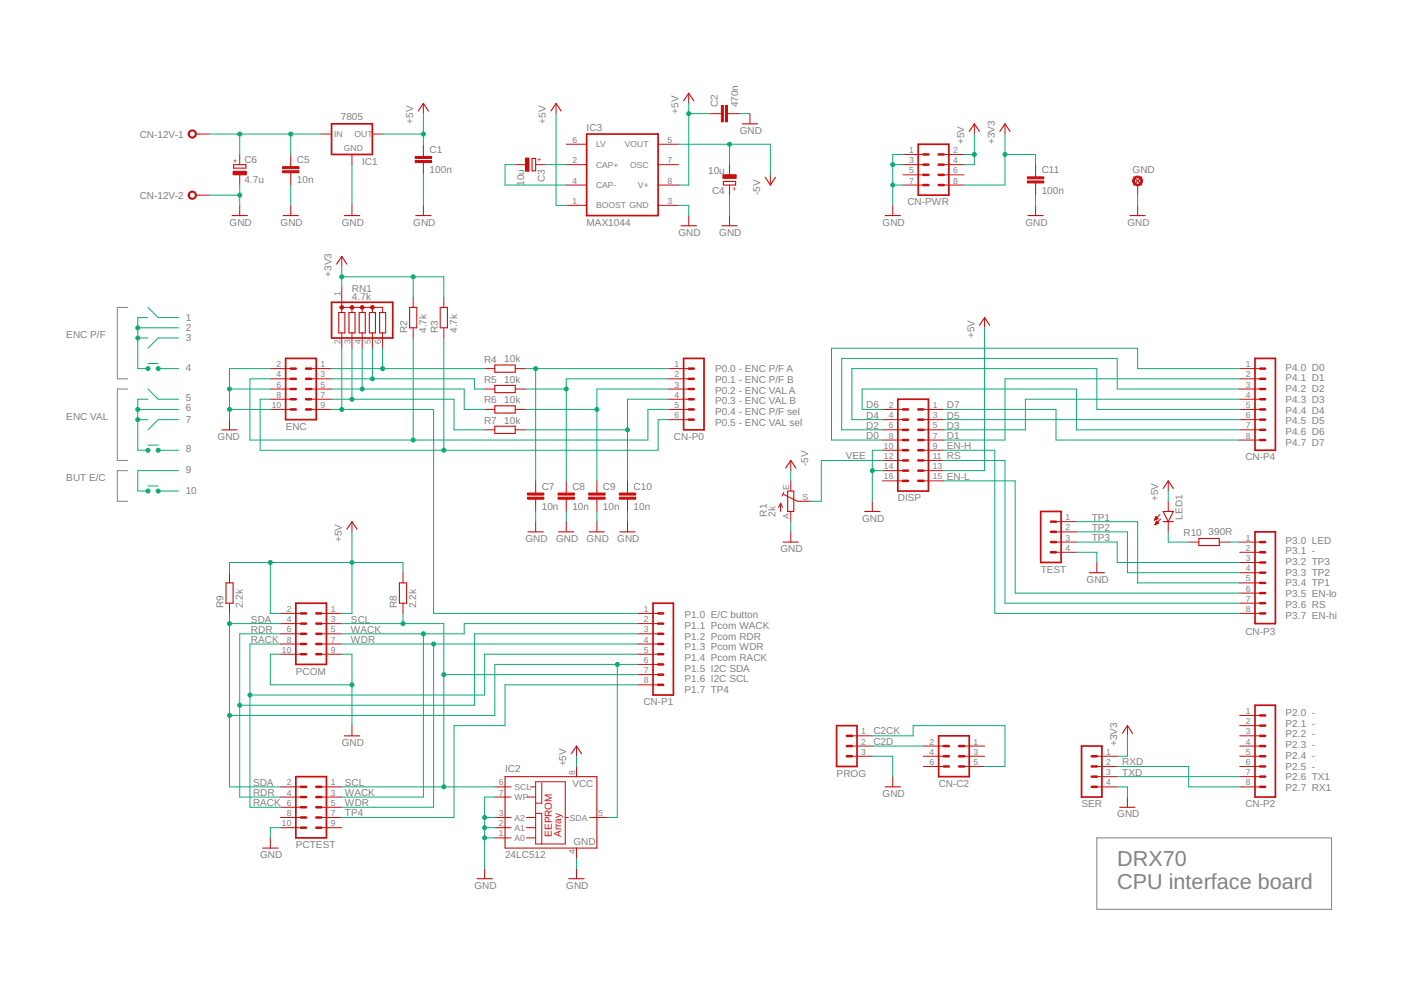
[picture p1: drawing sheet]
<svg xmlns="http://www.w3.org/2000/svg" width="297mm" height="210mm" viewBox="0 0 297 210" stroke-linecap="round" stroke-linejoin="round" font-family="sans-serif">
<path d="M27 65h-2.2v15.2h2.2M27 82.3h-2.2v15.1h2.2M27 99.6h-2.2v6.5h2.2M232.1 177.3h49.6v15.1h-49.6z" fill="none" stroke="#808080" stroke-width=".21"/>
<g fill="none" stroke="#c90d0c" stroke-width=".36">
<path d="M70.1 26.2h8.7v6.5h-8.7zM124.1 28.4h15.1v17.2h-15.1zM194.3 30.5h6.4v10.8h-6.4zM60.4 75.8h6.5v13h-6.5zM70.1 64h13v7.5h-13zM144.6 75.8h4.3v15.2h-4.3zM265.5 75.8h4.3v19.5h-4.3zM189.9 84.5h6.5v19.4h-6.5zM220.2 108.2h4.3v10.8h-4.3zM265.5 112.5h4.3v19.5h-4.3zM62.6 127.6h6.5v13h-6.5zM138.2 127.6h4.3v19.5h-4.3z"/>
<path d="M177 153.5h4.3v8.7h-4.3zM198.6 155.7h6.5v8.6h-6.5zM228.8 157.9h4.3v10.8h-4.3zM265.5 149.2h4.3v19.5h-4.3zM62.6 164.3h6.5v13h-6.5z"/>
</g>
<g fill="none" stroke="#c90d0c" stroke-width=".53">
<path d="M195.3 37h1.1M195.3 34.8h1.1M195.3 32.7h1.1M195.3 39.2h1.1M198.6 37h1.1M198.6 34.8h1.1M198.6 32.7h1.1M198.6 39.2h1.1M61.5 78h1.1M64.7 78h1.1M145.7 78h1.1M266.6 78h1.1"/>
<path d="M61.5 82.3h1.1M61.5 80.2h1.1M61.5 86.6h1.1M61.5 84.5h1.1M64.7 82.3h1.1M64.7 80.2h1.1M64.7 86.6h1.1M64.7 84.5h1.1M145.7 82.3h1.1M145.7 80.2h1.1M145.7 86.6h1.1M145.7 84.5h1.1"/>
<path d="M145.7 88.8h1.1M191 86.6h1.1M191 88.8h1.1M191 91h1.1M191 95.3h1.1M191 93.1h1.1M191 99.6h1.1M191 97.4h1.1M194.3 86.6h1M194.3 88.8h1M194.3 91h1M194.3 95.3h1"/>
<path d="M194.3 93.1h1M194.3 99.6h1M194.3 97.4h1M266.6 82.3h1.1M266.6 80.2h1.1M266.6 86.6h1.1M266.6 84.5h1.1M266.6 88.8h1.1M266.6 91h1.1M266.6 93.1h1.1M191 101.7h1.1M194.3 101.7h1"/>
<path d="M222.3 116.9h1.1M222.3 114.7h1.1M222.3 112.5h1.1M222.3 110.4h1.1M266.6 119h1.1M266.6 116.9h1.1M266.6 114.7h1.1M63.7 134.1h1M63.7 132h1M63.7 129.8h1M63.7 138.4h1M63.7 136.3h1"/>
<path d="M66.9 134.1h1.1M66.9 132h1.1M66.9 129.8h1.1M66.9 138.4h1.1M66.9 136.3h1.1M139.2 134.1h1.1M139.2 132h1.1M139.2 129.8h1.1M139.2 138.4h1.1M139.2 136.3h1.1M266.6 129.8h1.1M266.6 123.3h1.1"/>
<path d="M266.6 121.2h1.1M266.6 127.6h1.1M266.6 125.5h1.1M139.2 144.9h1.1M139.2 142.7h1.1M139.2 140.6h1.1M179.2 155.7h1M179.2 157.9h1M199.7 157.9h1M202.9 157.9h1.1M266.6 155.7h1.1M266.6 153.5h1.1"/>
<path d="M266.6 151.4h1.1M266.6 157.9h1.1M63.7 166.5h1M63.7 170.8h1M63.7 168.7h1M63.7 175.1h1M63.7 173h1M66.9 166.5h1.1M66.9 170.8h1.1M66.9 168.7h1.1M66.9 175.1h1.1M66.9 173h1.1"/>
<path d="M179.2 160h1M199.7 160h1M199.7 162.2h1M202.9 160h1.1M202.9 162.2h1.1M231 160h1.1M231 166.5h1.1M231 164.3h1.1M231 162.2h1.1M266.6 160h1.1M266.6 166.5h1.1M266.6 164.3h1.1"/>
<path d="M266.6 162.2h1.1"/>
</g>
<g fill="none" stroke="#c90d0c" stroke-width=".21">
<path d="M145.7 19.7v2.2M41.4 28.4h2.9M50.7 32.7v2.1M50.7 37v2.2M61.5 32.7v2.6M61.5 36.6v2.6M68 28.4h2.1M74.5 32.7v2.1M78.8 28.4h2.1M89.6 21.9v2.1M89.6 30.5v2.6M89.6 34.4v2.6"/>
<path d="M109 34.8h2.2M113.3 34.8h2.2M117.6 21.9v2.1M119.8 34.8h4.3M119.8 39.2h4.3M119.8 30.5h4.3M139.2 34.8h4.4M139.2 39.2h4.4M139.2 30.5h4.4M150 24h2.6M153.9 24h2.6M154.3 34.8v2.2"/>
<path d="M154.3 39.2v2.1M158.7 24v2.2M163 37v2.2M191 32.7h4.3M191 34.8h4.3M191 37h4.3M191 39.2h4.3M199.7 32.7h4.3M199.7 34.8h4.3M199.7 37h4.3M199.7 39.2h4.3M206.1 26.2v2.2"/>
<path d="M212.6 26.2v2.2M219.1 34.8v2.6M219.1 38.7v2.6M240.7 39.2v2.1M41.4 41.3h2.9M50.7 43.5v2.1M61.5 43.5v2.1M72.3 54.3v2.1M74.5 43.5v2.1M89.6 43.5v2.1M119.8 43.5h4.3M139.2 43.5h4.4"/>
<path d="M145.7 45.6v2.2M154.3 45.6v2.2M188.9 43.5v2.1M219.1 43.5v2.1M240.7 43.5v2.1M57.2 78h4.3M65.8 78h4.3M72.3 60.7v5.4M72.3 70.4v3.3M72.3 65h8.6v1.1M74.5 65v1.1M74.5 70.4v3.3"/>
<path d="M76.6 65v1.1M76.6 70.4v3.3M78.8 65v1.1M78.8 70.4v3.3M80.9 70.4v3.3M87.4 62.9v2.1M87.4 69.4v2.1M93.9 62.9v2.1M93.9 69.4v2.1M102.5 78h2.2M109 78h2.2M141.4 78h4.3"/>
<path d="M208.3 67.2v2.2M262.3 78h4.3M48.6 88.8v2.2M57.2 80.2h4.3M57.2 82.3h4.3M57.2 84.5h4.3M57.2 86.6h4.3M65.8 80.2h4.3M65.8 82.3h4.3M65.8 84.5h4.3M65.8 86.6h4.3M102.5 82.3h2.2"/>
<path d="M102.5 86.6h2.2M102.5 91h2.2M109 82.3h2.2M109 86.6h2.2M109 91h2.2M141.4 80.2h4.3M141.4 82.3h4.3M141.4 84.5h4.3M141.4 86.6h4.3M141.4 88.8h4.3M167.3 97.4v2.2M186.7 86.6h4.3"/>
<path d="M186.7 88.8h4.3M186.7 91h4.3M186.7 93.1h4.3M186.7 95.3h4.3M186.7 97.4h4.3M186.7 99.6h4.3M195.3 86.6h4.4M195.3 88.8h4.4M195.3 91h4.4M195.3 93.1h4.4M195.3 95.3h4.4M195.3 97.4h4.4"/>
<path d="M195.3 99.6h4.4M262.3 80.2h4.3M262.3 82.3h4.3M262.3 84.5h4.3M262.3 86.6h4.3M262.3 88.8h4.3M262.3 91h4.3M262.3 93.1h4.3M74.5 110.4v2.1M113.3 101.7v2.6M113.3 105.6v2.6M113.3 110.4v2.1"/>
<path d="M119.8 101.7v2.6M119.8 105.6v2.6M119.8 110.4v2.1M126.3 101.7v2.6M126.3 105.6v2.6M126.3 110.4v2.1M132.8 101.7v2.6M132.8 105.6v2.6M132.8 110.4v2.1M165.1 106.5v1.7M165.1 106.5l-.4 .9M165.1 106.5l.5 .9"/>
<path d="M165.7 104.6l3 1.5h2.9M165.8 104.2l-.3 .8M167.3 101.7v2.2M167.3 108.2v2.2M167.3 112.5v2.2M184.6 106.1v2.1M186.7 101.7h4.3M195.3 101.7h4.4M223.4 114.7h4.3M223.4 116.9h4.3M223.4 110.4h4.3M223.4 112.5h4.3"/>
<path d="M232.1 119v2.2M244.3 110h.1M244.3 109.9h.2M244.3 109.8h.5M244.4 111h.1M244.4 109.7h.6M244.4 110.9h.2M244.4 109.6h.5M244.5 110.8h.4M244.5 109.5h.3M244.5 109.5h.2M244.5 110.7h.6"/>
<path d="M244.5 109.3h.1M244.5 110.6h.5M244.6 110.5h.3M244.6 110.4h.2M244.6 110.3h.1M244.7 110.3l.4 .4-.8 .3zM245 109.7l-.4-.4-.4 .7M245 109.7l-.8 .3M245.4 108.9l-1.2 1.1M245.5 109.8l-1.2 1.2M247.2 101.7v2.2M247.2 106.1v2.1"/>
<path d="M247.2 110.4v2.1M251.5 114.7h2.1M258 114.7h2.1M262.3 114.7h4.3M262.3 116.9h4.3M262.3 119h4.3M48.6 121.2v2.1M48.6 127.6v2.2M59.4 129.8h4.3M59.4 132h4.3M59.4 134.1h4.3M59.4 136.3h4.3"/>
<path d="M59.4 138.4h4.3M68 129.8h4.3M68 132h4.3M68 134.1h4.3M68 136.3h4.3M68 138.4h4.3M85.3 121.2v2.1M85.3 127.6v2.2M134.9 129.8h4.3M134.9 132h4.3M134.9 134.1h4.3M134.9 136.3h4.3"/>
<path d="M134.9 138.4h4.3M262.3 129.8h4.3M262.3 121.2h4.3M262.3 123.3h4.3M262.3 125.5h4.3M262.3 127.6h4.3M74.5 153.5v2.2M122 157.9v2.1M134.9 140.6h4.3M134.9 142.7h4.3M134.9 144.9h4.3M180.2 155.7h4.4"/>
<path d="M180.2 157.9h4.4M195.3 157.9h4.4M204 157.9h4.3M238.5 153.5v2.2M262.3 151.4h4.3M262.3 153.5h4.3M262.3 155.7h4.3M262.3 157.9h4.3M57.2 177.3v2.2M59.4 166.5h4.3M59.4 173h4.3M59.4 175.1h4.3"/>
<path d="M59.4 168.7h4.3M59.4 170.8h4.3M68 166.5h4.3M68 173h4.3M68 175.1h4.3M68 168.7h4.3M68 170.8h4.3M104.7 166.5h3.4M104.7 173h3.4M104.7 175.1h3.4M104.7 177.3h3.4M104.7 168.7h3.4"/>
<path d="M111.4 173h1.9M111.4 175.1h1.9M111.4 177.3h1.9M111.6 168.7h1.7M112.2 166.5h1.1M113.3 165.4h6.3v13.2h-6.3zM113.3 172.1h1.3v6.5M114.6 165.6v4.3h-1.3M119.6 173h.6M122 162.2v2.1M122 179.5v2.1M124.8 173h3.6"/>
<path d="M180.2 160h4.4M188.9 164.3v2.2M195.3 160h4.4M195.3 162.2h4.4M204 160h4.3M204 162.2h4.3M232.1 160h4.3M232.1 162.2h4.3M232.1 164.3h4.3M232.1 166.5h4.3M238.5 168.7v2.1M262.3 160h4.3"/>
<path d="M262.3 162.2h4.3M262.3 164.3h4.3M262.3 166.5h4.3M102.5 183.8v2.1M122 183.8v2.1"/>
</g>
<g fill="#c90d0c" stroke="#c90d0c" stroke-width=".21">
<path d="M40 27.8a.87 .87 0 0 1 1.4 .1 .87 .87 0 0 1-.5 1.3 .87 .87 0 0 1-1.1-.8h.2a.66 .66 0 0 1 .9-.7 .66 .66 0 0 1 .2 1.1 .66 .66 0 0 1-1-.2l-.1-.2h-.2z" fill-rule="evenodd"/>
<path d="M40 40.8a.87 .87 0 0 1 1.4 0 .87 .87 0 0 1-.5 1.3 .87 .87 0 0 1-1.1-.8h.2a.66 .66 0 0 1 .9-.6 .66 .66 0 0 1 .2 1.1 .66 .66 0 0 1-1-.3l-.1-.2h-.2z" fill-rule="evenodd"/>
<path d="M78.5 64.8a.39 .39 0 0 1 .6 0 .39 .39 0 0 1-.3 .6l-.3-.1-.1-.3h.4h-.4z" fill-rule="evenodd"/>
<path d="M76.3 64.8a.39 .39 0 0 1 .7 0 .39 .39 0 0 1-.3 .6l-.4-.1-.1-.3h.5h-.5z" fill-rule="evenodd"/>
<path d="M74.1 64.8a.39 .39 0 0 1 .7 0 .39 .39 0 0 1-.3 .6l-.4-.1v-.3h.4h-.4z" fill-rule="evenodd"/>
<path d="M72 64.8a.39 .39 0 0 1 .6 0 .39 .39 0 0 1-.2 .6l-.4-.1-.1-.3h.4h-.4z" fill-rule="evenodd"/>
<path d="M240 37.5a1.04 1.04 0 0 1 1.6 .3 1.04 1.04 0 0 1-.7 1.5 1.04 1.04 0 0 1-1.3-1h.4a.69 .69 0 0 1 .9-.7 .69 .69 0 0 1 .3 1.1 .69 .69 0 0 1-1.2-.2v-.2h-.4z" fill-rule="evenodd"/>
</g>
<g fill="none" stroke="#c90d0c" stroke-width=".23">
<path d="M49.4 34.8h2.6v.8h-2.6zM88.5 23.5l1.1-1.6 1.1 1.6M112.6 33.5h.7v2.6h-.7zM116.6 23.5l1-1.6 1.1 1.6M144.6 21.3l1.1-1.6 1.1 1.6M153 38.4h2.6v.8h-2.6zM157 26.2h3.3M161.9 37.5l1.1 1.7 1.1-1.7M205.1 27.8l1-1.6 1.1 1.6M211.5 27.8l1.1-1.6 1.1 1.6M239.8 37.4l1.8 1.8M241.6 37.4l-1.8 1.8"/>
<path d="M49.1 45.6h3.2M59.9 45.6h3.2M71.2 55.9l1.1-1.6 1.1 1.6M72.9 45.6h3.2M88 45.6h3.2M144.1 47.8h3.2M152.7 47.8h3.3M187.3 45.6h3.2M217.5 45.6h3.2M239.1 45.6h3.2M71.7 66.1h1.3v4.3h-1.3zM73.8 66.1h1.3v4.3h-1.3z"/>
<path d="M76 66.1h1.3v4.3h-1.3zM78.1 66.1h1.3v4.3h-1.3zM80.3 66.1h1.3v4.3h-1.3zM86.7 65h1.5v4.4h-1.5zM93.1 65h1.6v4.4h-1.6zM104.7 77.2h4.3v1.6h-4.3zM207.2 68.8l1.1-1.6 1.1 1.6M46.9 91h3.3M104.7 81.6h4.3v1.5h-4.3zM104.7 85.9h4.3v1.5h-4.3zM104.7 90.2h4.3v1.5h-4.3zM166.2 99l1.1-1.6 1.1 1.6"/>
<path d="M73.4 112l1.1-1.6 1 1.6M111.7 112.5h3.2M118.2 112.5h3.2M124.7 112.5h3.2M131.1 112.5h3.3M165.7 114.7h3.2M166.6 103.9h1.3v4.3h-1.3zM182.9 108.2h3.3M246.1 108.2h2.1l-1 2.2zM246.1 110.4h2.1M246.1 103.4l1.1-1.7 1 1.7M253.6 113.9h4.4v1.5h-4.4z"/>
<path d="M47.8 123.3h1.5v4.3h-1.5zM84.5 123.3h1.5v4.3h-1.5zM230.4 121.2h3.3M72.9 155.7h3.2M120.9 159.5l1.1-1.6 1 1.6M237.4 155.2l1.1-1.7 1.1 1.7M55.6 179.5h3.2M106.8 164.3h19.5v15.2h-19.5zM187.3 166.5h3.2M236.9 170.8h3.2M100.9 185.9h3.3M120.3 185.9h3.3"/>
</g>
<g fill="#c90d0c" stroke="#c90d0c" stroke-width=".21">
<path d="M87.8 34h3.5v.4h-3.5z"/>
<path d="M87.8 33.1h3.5v.4h-3.5z"/>
<path d="M153.5 22.3h.4v3.5h-.4z"/>
<path d="M152.6 22.3h.4v3.5h-.4z"/>
<path d="M111.2 33.4h.7v2.8h-.7z"/>
<path d="M153 37h2.7v.7h-2.7z"/>
<path d="M59.8 36.1h3.4v.5h-3.4z"/>
<path d="M59.8 35.3h3.4v.4h-3.4z"/>
<path d="M49.3 36.2h2.8v.8h-2.8z"/>
<path d="M111.6 105.2h3.5v.4h-3.5z"/>
<path d="M111.6 104.3h3.5v.5h-3.5z"/>
<path d="M118.1 105.2h3.4v.4h-3.4z"/>
<path d="M118.1 104.3h3.4v.5h-3.4z"/>
<path d="M124.5 105.2h3.5v.4h-3.5z"/>
<path d="M124.5 104.3h3.5v.5h-3.5z"/>
<path d="M131 105.2h3.5v.4h-3.5z"/>
<path d="M131 104.3h3.5v.5h-3.5z"/>
<path d="M217.4 38.3h3.4v.4h-3.4z"/>
<path d="M217.4 37.4h3.4v.4h-3.4z"/>
</g>
<g fill="none" stroke="#0dab76" stroke-width=".21">
<path d="M44.3 28.4h23.7M50.7 28.4v4.3M50.7 39.2v4.3M61.5 28.4v4.3M61.5 39.2v4.3M74.5 34.8v8.7M80.9 28.4h8.7M89.6 24v6.5M89.6 37v6.5M109 34.8h-2.2v4.4h13M115.5 34.8h4.3M117.6 24v19.5h2.2"/>
<path d="M143.6 30.5h19.4v6.5M145.7 21.9v17.3h-2.1M145.7 24h4.3M154.3 30.5v4.3M156.5 24h2.2M188.9 39.2h2.1M188.9 34.8h2.1M191 32.7h-2.1v10.8M204 32.7h2.1M206.1 28.4v6.4h-2.1M212.6 28.4v10.8h-8.6M212.6 32.7h6.5v2.1"/>
<path d="M44.3 41.3h6.4M72.3 56.4v4.3M72.3 58.6h21.6v4.3M87.4 58.6v4.3M143.6 43.5h2.1v2.1M154.3 41.3v4.3M219.1 41.3v2.2M240.7 41.3v2.2M29.1 71.5h2.2M29.1 69.4h8.7M31.3 67.2h-2.2v10.8h2.2M31.3 65l2.2 2.2h4.3"/>
<path d="M31.3 76.9h2.2M33.5 78h4.3M37.8 71.5h-4.3l-2.2 2.2M57.2 78h-8.6v10.8M70.1 78h32.4M72.3 73.7v12.9M74.5 73.7v10.8M76.6 73.7v8.6M78.8 73.7v6.5M80.9 73.7v4.3M87.4 71.5v21.6M93.9 71.5v23.8"/>
<path d="M111.2 78h30.2M113.3 78v23.7M208.3 69.4v30.2h-8.6M262.3 78h-21.6v-4.3h-64.8v19.4h10.8M29.1 86.6h8.7M29.1 88.8h2.2M31.3 84.5h-2.2v10.8h2.2M31.3 82.3l2.2 2.2h4.3M31.3 94.2h2.2M33.5 95.3h4.3M37.8 99.6h-8.7v4.3h2.2M37.8 88.8h-4.3l-2.2 2.2"/>
<path d="M48.6 82.3h8.6M48.6 86.6h8.6M57.2 80.2h-4.3v12.9h84.2v-6.5h4.3M57.2 84.5h-2.2v10.8h84.2v-6.5h2.2M70.1 86.6h21.6v43.2h43.2M70.1 82.3h28.1v4.3h4.3M70.1 80.2h30.3v2.1h2.1M70.1 84.5h26v6.5h6.4M111.2 82.3h8.6M111.2 86.6h15.1M111.2 91h21.6M141.4 82.3h-15.1v19.4"/>
<path d="M141.4 80.2h-21.6v21.5M141.4 84.5h-8.6v17.2M167.3 99.6v2.1M184.6 99.6h2.1M186.7 86.6h-4.3v-4.3h45.3v8.7h34.6M186.7 95.3h-2.1v10.8M186.7 97.4h-12.9v8.7h-2.2M199.7 95.3h10.8v34.5h51.8M199.7 86.6h23.7v6.5h38.9M199.7 88.8h62.6M199.7 97.4h12.9v30.2h49.7M262.3 86.6h-30.2v-8.6h-51.9v10.8h6.5"/>
<path d="M262.3 82.3h-25.9v-6.5h-58.3v15.2h8.6M262.3 84.5h-45.4v6.5h-17.2M262.3 80.2h-49.7v12.9h-12.9M31.3 102.8h2.2M33.5 103.9h4.3M57.2 119v10.8h2.2M74.5 112.5v17.3h-2.2M113.3 108.2v2.2M119.8 108.2v2.2M126.3 108.2v2.2M132.8 108.2v2.2M167.3 110.4v2.1"/>
<path d="M199.7 101.7h15.1v23.8h47.5M227.7 114.7h8.7v4.3h25.9M227.7 116.9h4.4v2.1M227.7 112.5h10.8v8.7h23.8M227.7 110.4h13v12.9h21.6M247.2 103.9v2.2M247.2 112.5v2.2h4.3M260.1 114.7h2.2M48.6 121.2v-2.2h36.7v2.2M48.6 129.8v36.7h10.8M48.6 132h10.8M59.4 138.4h-2.2v6.5h17.3"/>
<path d="M59.4 134.1h-8.7v34.6h8.7M59.4 136.3h-6.5v34.5h6.5M72.3 138.4h2.2v15.1M72.3 132h21.6v34.5M72.3 136.3h62.6M85.3 129.8v2.2M89.6 134.1v34.6h-17.3M91.7 136.3v34.5h-19.4M134.9 138.4h-32.4v8.7h-49.6M134.9 134.1h-34.5v15.1h-49.7M134.9 132h-36.7v2.1h-25.9M93.9 142.7h41"/>
<path d="M130.6 140.6v32.4h-2.2M134.9 144.9h-28.1v8.6h-10.7v19.5h-23.8M134.9 140.6h-30.2v10.8h-56.1M184.6 155.7h8.6v-2.2h19.4v8.7h-4.3M184.6 157.9h10.7M238.5 155.7v4.3h-2.1M59.4 175.1h-2.2v2.2M72.3 166.5h32.4M102.5 173h2.2M102.5 175.1h2.2M102.5 177.3h2.2M104.7 168.7h-2.2v15.1"/>
<path d="M122 160v2.2M184.6 160h4.3v4.3M236.4 166.5h2.1v2.2M236.4 162.2h15.1v4.3h10.8M236.4 164.3h25.9M122 181.6v2.2"/>
</g>
<g fill="#0dab76" stroke="#0dab76" stroke-width=".21">
<circle cx="145.7" cy="24" r=".42"/>
<circle cx="89.6" cy="28.4" r=".42"/>
<circle cx="74.5" cy="119" r=".42"/>
<circle cx="57.2" cy="119" r=".42"/>
<circle cx="206.1" cy="32.7" r=".42"/>
<circle cx="50.7" cy="41.3" r=".42"/>
<circle cx="102.5" cy="173" r=".42"/>
<circle cx="102.5" cy="175.1" r=".42"/>
<circle cx="102.5" cy="177.3" r=".42"/>
<circle cx="48.6" cy="82.3" r=".42"/>
<circle cx="48.6" cy="86.6" r=".42"/>
<circle cx="74.5" cy="144.9" r=".42"/>
<circle cx="184.6" cy="99.6" r=".42"/>
<circle cx="188.9" cy="34.8" r=".42"/>
<circle cx="188.9" cy="39.2" r=".42"/>
<circle cx="61.5" cy="28.4" r=".42"/>
<circle cx="50.7" cy="28.4" r=".42"/>
<circle cx="31.3" cy="78" r=".42"/>
<circle cx="29.1" cy="69.4" r=".42"/>
<circle cx="29.1" cy="71.5" r=".42"/>
<circle cx="33.5" cy="78" r=".42"/>
<circle cx="31.3" cy="95.3" r=".42"/>
<circle cx="29.1" cy="86.6" r=".42"/>
<circle cx="29.1" cy="88.8" r=".42"/>
<circle cx="33.5" cy="95.3" r=".42"/>
<circle cx="31.3" cy="103.9" r=".42"/>
<circle cx="33.5" cy="103.9" r=".42"/>
<circle cx="80.9" cy="78" r=".42"/>
<circle cx="78.8" cy="80.2" r=".42"/>
<circle cx="76.6" cy="82.3" r=".42"/>
<circle cx="74.5" cy="84.5" r=".42"/>
<circle cx="72.3" cy="86.6" r=".42"/>
<circle cx="72.3" cy="58.6" r=".42"/>
<circle cx="87.4" cy="58.6" r=".42"/>
<circle cx="212.6" cy="32.7" r=".42"/>
<circle cx="132.8" cy="91" r=".42"/>
<circle cx="126.3" cy="86.6" r=".42"/>
<circle cx="119.8" cy="82.3" r=".42"/>
<circle cx="113.3" cy="78" r=".42"/>
<circle cx="93.9" cy="95.3" r=".42"/>
<circle cx="87.4" cy="93.1" r=".42"/>
<circle cx="48.6" cy="151.4" r=".42"/>
<circle cx="130.6" cy="140.6" r=".42"/>
<circle cx="48.6" cy="132" r=".42"/>
<circle cx="50.7" cy="149.2" r=".42"/>
<circle cx="89.6" cy="134.1" r=".42"/>
<circle cx="52.9" cy="147.1" r=".42"/>
<circle cx="93.9" cy="142.7" r=".42"/>
<circle cx="93.9" cy="166.5" r=".42"/>
<circle cx="85.3" cy="132" r=".42"/>
<circle cx="91.7" cy="136.3" r=".42"/>
<circle cx="154.3" cy="30.5" r=".42"/>
</g>
<g font-size="4.6" fill="#808080">
<text x="236.4" y="183.2">DRX70</text>
<text x="236.4" y="188.1">CPU interface board</text>
</g>
<g font-size="2.1" fill="#808080">
<text x="151.9" y="22.7" transform="rotate(-90 151.9 22.7)">C2</text>
<text x="156.2" y="22.7" transform="rotate(-90 156.2 22.7)">470n</text>
<text x="29.6" y="29.1">CN-12V-1</text>
<text x="72.1" y="25.3">7805</text>
<text x="87.4" y="26.2" transform="rotate(-90 87.4 26.2)">+5V</text>
<text x="115.5" y="26.2" transform="rotate(-90 115.5 26.2)">+5V</text>
<text x="124.1" y="27.8">IC3</text>
<text x="143.5" y="24" transform="rotate(-90 143.5 24)">+5V</text>
<text x="156.5" y="28.4">GND</text>
<text x="51.7" y="34.4">C6</text>
<text x="62.8" y="34.5">C5</text>
<text x="76.6" y="34.8">IC1</text>
<text x="90.9" y="32.3">C1</text>
<text x="204" y="30.5" transform="rotate(-90 204 30.5)">+5V</text>
<text x="210.5" y="30.5" transform="rotate(-90 210.5 30.5)">+3V3</text>
<text x="51.7" y="38.7">4.7u</text>
<text x="62.8" y="38.8">10n</text>
<text x="90.9" y="36.7">100n</text>
<text x="110.9" y="39.4" transform="rotate(-90 110.9 39.4)">10u</text>
<text x="115.2" y="38.5" transform="rotate(-90 115.2 38.5)">C3</text>
<text x="149.8" y="36.7">10u</text>
<text x="150.7" y="41.1">C4</text>
<text x="160.8" y="41.3" transform="rotate(-90 160.8 41.3)">-5V</text>
<text x="220.4" y="41">100n</text>
<text x="220.4" y="36.7">C11</text>
<text x="239.6" y="36.7">GND</text>
<text x="29.6" y="42.1">CN-12V-2</text>
<text x="48.6" y="47.8">GND</text>
<text x="59.4" y="47.8">GND</text>
<text x="72.3" y="47.8">GND</text>
<text x="87.4" y="47.8">GND</text>
<text x="124.1" y="47.8">MAX1044</text>
<text x="186.7" y="47.8">GND</text>
<text x="192" y="43.5">CN-PWR</text>
<text x="216.9" y="47.8">GND</text>
<text x="238.5" y="47.8">GND</text>
<text x="143.5" y="49.9">GND</text>
<text x="152.2" y="49.9">GND</text>
<text x="70.2" y="58.6" transform="rotate(-90 70.2 58.6)">+3V3</text>
<text x="74.5" y="63.4">4.7k</text>
<text x="74.5" y="61.8">RN1</text>
<text x="14" y="71.5">ENC P/F</text>
<text x="39.3" y="67.9">1</text>
<text x="39.3" y="70">2</text>
<text x="86.1" y="70.4" transform="rotate(-90 86.1 70.4)">R2</text>
<text x="90.2" y="70.4" transform="rotate(-90 90.2 70.4)">4.7k</text>
<text x="92.6" y="70.4" transform="rotate(-90 92.6 70.4)">R3</text>
<text x="96.7" y="70.4" transform="rotate(-90 96.7 70.4)">4.7k</text>
<text x="206.1" y="71.5" transform="rotate(-90 206.1 71.5)">+5V</text>
<text x="39.3" y="72.2">3</text>
<text x="102.4" y="76.9">R4</text>
<text x="106.7" y="76.7">10k</text>
<text x="39.3" y="78.4">4</text>
<text x="102.4" y="81">R5</text>
<text x="106.7" y="81">10k</text>
<text x="151.3" y="78.8">P0.0 - ENC P/F A</text>
<text x="151.3" y="81">P0.1 - ENC P/F B</text>
<text x="151.3" y="83.3">P0.2 - ENC VAL A</text>
<text x="272" y="78.4">P4.0 D0</text>
<text x="272" y="80.7">P4.1 D1</text>
<text x="272" y="83">P4.2 D2</text>
<text x="14" y="88.8">ENC VAL</text>
<text x="39.3" y="84.9">5</text>
<text x="39.3" y="87.1">6</text>
<text x="39.3" y="89.4">7</text>
<text x="102.4" y="85.3">R6</text>
<text x="102.4" y="89.6">R7</text>
<text x="106.7" y="85.3">10k</text>
<text x="106.7" y="89.6">10k</text>
<text x="151.3" y="85.6">P0.3 - ENC VAL B</text>
<text x="151.3" y="87.8">P0.4 - ENC P/F sel</text>
<text x="183.3" y="86.4">D6</text>
<text x="183.3" y="88.6">D4</text>
<text x="200.3" y="86.4">D7</text>
<text x="200.3" y="88.6">D5</text>
<text x="272" y="85.2">P4.3 D3</text>
<text x="272" y="87.5">P4.4 D4</text>
<text x="272" y="89.8">P4.5 D5</text>
<text x="39.3" y="95.7">8</text>
<text x="46" y="93.1">GND</text>
<text x="60.4" y="90.9">ENC</text>
<text x="142.6" y="93.1">CN-P0</text>
<text x="151.3" y="90.1">P0.5 - ENC VAL sel</text>
<text x="183.3" y="90.7">D2</text>
<text x="183.3" y="92.9">D0</text>
<text x="200.3" y="90.7">D3</text>
<text x="200.3" y="92.9">D1</text>
<text x="200.3" y="95.1">EN-H</text>
<text x="272" y="92">P4.6 D6</text>
<text x="272" y="94.3">P4.7 D7</text>
<text x="14" y="101.7">BUT E/C</text>
<text x="39.3" y="100">9</text>
<text x="171" y="98.6" transform="rotate(-90 171 98.6)">-5V</text>
<text x="178.9" y="97.2">VEE</text>
<text x="200.3" y="97.2">RS</text>
<text x="200.3" y="101.5">EN-L</text>
<text x="263.5" y="97.4">CN-P4</text>
<text x="39.3" y="104.5">10</text>
<text x="114.6" y="107.9">10n</text>
<text x="114.6" y="103.6">C7</text>
<text x="121.1" y="107.9">10n</text>
<text x="121.1" y="103.6">C8</text>
<text x="127.6" y="107.9">10n</text>
<text x="127.6" y="103.6">C9</text>
<text x="134" y="107.9">10n</text>
<text x="134" y="103.6">C10</text>
<text x="190" y="106.1">DISP</text>
<text x="245" y="106.1" transform="rotate(-90 245 106.1)">+5V</text>
<text x="162.2" y="109.3" transform="rotate(-90 162.2 109.3)">R1</text>
<text x="164.1" y="109.3" transform="rotate(-90 164.1 109.3)">2k</text>
<text x="182.4" y="110.4">GND</text>
<text x="231" y="112.3">TP2</text>
<text x="231" y="110.2">TP1</text>
<text x="250.2" y="109.9" transform="rotate(-90 250.2 109.9)">LED1</text>
<text x="250.4" y="113.4">R10</text>
<text x="255.7" y="113.2">390R</text>
<text x="72.3" y="114.7" transform="rotate(-90 72.3 114.7)">+5V</text>
<text x="111.2" y="114.7">GND</text>
<text x="117.6" y="114.7">GND</text>
<text x="124.1" y="114.7">GND</text>
<text x="130.6" y="114.7">GND</text>
<text x="165.1" y="116.9">GND</text>
<text x="231" y="114.5">TP3</text>
<text x="272" y="115">P3.0 LED</text>
<text x="272" y="117.3">P3.1 -</text>
<text x="272" y="119.6">P3.2 TP3</text>
<text x="220.2" y="121.2">TEST</text>
<text x="229.9" y="123.3">GND</text>
<text x="272" y="121.8">P3.3 TP2</text>
<text x="272" y="124.1">P3.4 TP1</text>
<text x="47.3" y="128.7" transform="rotate(-90 47.3 128.7)">R9</text>
<text x="51.4" y="128.7" transform="rotate(-90 51.4 128.7)">2.2k</text>
<text x="53.1" y="131.7">SDA</text>
<text x="74.3" y="131.7">SCL</text>
<text x="84" y="128.7" transform="rotate(-90 84 128.7)">R8</text>
<text x="88.1" y="128.7" transform="rotate(-90 88.1 128.7)">2.2k</text>
<text x="144.8" y="130.8">P1.0 E/C button</text>
<text x="272" y="126.4">P3.5 EN-lo</text>
<text x="272" y="128.6">P3.6 RS</text>
<text x="272" y="130.9">P3.7 EN-hi</text>
<text x="53.1" y="133.9">RDR</text>
<text x="53.1" y="136.1">RACK</text>
<text x="74.3" y="133.9">WACK</text>
<text x="74.3" y="136.1">WDR</text>
<text x="144.8" y="133.1">P1.1 Pcom WACK</text>
<text x="144.8" y="135.3">P1.2 Pcom RDR</text>
<text x="144.8" y="137.6">P1.3 Pcom WDR</text>
<text x="263.5" y="134.3">CN-P3</text>
<text x="62.6" y="142.7">PCOM</text>
<text x="144.8" y="139.8">P1.4 Pcom RACK</text>
<text x="144.8" y="142.1">P1.5 I2C SDA</text>
<text x="136.1" y="149.2">CN-P1</text>
<text x="144.8" y="144.4">P1.6 I2C SCL</text>
<text x="144.8" y="146.6">P1.7 TP4</text>
<text x="184.8" y="155.3">C2CK</text>
<text x="272" y="151.5">P2.0 -</text>
<text x="272" y="153.8">P2.1 -</text>
<text x="72.3" y="157.9">GND</text>
<text x="184.8" y="157.6">C2D</text>
<text x="236.4" y="157.9" transform="rotate(-90 236.4 157.9)">+3V3</text>
<text x="237.4" y="162">RXD</text>
<text x="272" y="156">P2.2 -</text>
<text x="272" y="158.3">P2.3 -</text>
<text x="272" y="160.6">P2.4 -</text>
<text x="53.5" y="166.3">SDA</text>
<text x="73" y="166.3">SCL</text>
<text x="106.8" y="163.3">IC2</text>
<text x="119.8" y="162.2" transform="rotate(-90 119.8 162.2)">+5V</text>
<text x="121.1" y="166.5">VCC</text>
<text x="177" y="164.3">PROG</text>
<text x="198.6" y="166.5">CN-C2</text>
<text x="237.4" y="164.1">TXD</text>
<text x="272" y="162.8">P2.5 -</text>
<text x="272" y="165.1">P2.6 TX1</text>
<text x="272" y="167.4">P2.7 RX1</text>
<text x="53.5" y="168.4">RDR</text>
<text x="53.5" y="170.6">RACK</text>
<text x="73" y="168.4">WACK</text>
<text x="73" y="170.6">WDR</text>
<text x="73" y="172.8">TP4</text>
<text x="186.7" y="168.7">GND</text>
<text x="228.8" y="170.8">SER</text>
<text x="236.4" y="173">GND</text>
<text x="263.5" y="170.8">CN-P2</text>
<text x="62.6" y="179.4">PCTEST</text>
<text x="121.3" y="178.8">GND</text>
<text x="55" y="181.6">GND</text>
<text x="106.8" y="181.6">24LC512</text>
<text x="100.4" y="188.1">GND</text>
<text x="119.8" y="188.1">GND</text>
</g>
<g font-size="2.1" fill="#c90d0c">
<text x="116.8" y="177.1" transform="rotate(-90 116.8 177.1)">EEPROM</text>
<text x="118.7" y="177.1" transform="rotate(-90 118.7 177.1)">Array</text>
</g>
<g font-size="1.8" fill="#808080">
<text x="70.7" y="28.9">IN</text>
<text x="75" y="28.9">OUT</text>
<text x="72.7" y="32">GND</text>
<text x="121.1" y="30.2">6</text>
<text x="121.1" y="34.5">2</text>
<text x="126.1" y="31.2">LV</text>
<text x="126.1" y="35.5">CAP+</text>
<text x="132.2" y="31.2">VOUT</text>
<text x="133.3" y="35.5">OSC</text>
<text x="141.2" y="30.2">5</text>
<text x="141.2" y="34.5">7</text>
<text x="192.4" y="32.4">1</text>
<text x="192.4" y="34.5">3</text>
<text x="201.7" y="32.4">2</text>
<text x="201.7" y="34.5">4</text>
<text x="121.1" y="38.8">4</text>
<text x="126.1" y="39.8">CAP-</text>
<text x="135" y="39.8">V+</text>
<text x="141.2" y="38.8">8</text>
<text x="192.4" y="36.7">5</text>
<text x="192.4" y="38.8">7</text>
<text x="201.7" y="36.7">6</text>
<text x="201.7" y="38.8">8</text>
<text x="121.1" y="43.2">1</text>
<text x="126.1" y="44.1">BOOST GND</text>
<text x="141.2" y="43.2">3</text>
<text x="72" y="62.6" transform="rotate(-90 72 62.6)">1</text>
<text x="58.5" y="77.7">2</text>
<text x="67.8" y="77.7">1</text>
<text x="72" y="72.8" transform="rotate(-90 72 72.8)">2</text>
<text x="74.2" y="72.8" transform="rotate(-90 74.2 72.8)">3</text>
<text x="76.3" y="72.8" transform="rotate(-90 76.3 72.8)">4</text>
<text x="78.5" y="72.8" transform="rotate(-90 78.5 72.8)">5</text>
<text x="80.6" y="72.8" transform="rotate(-90 80.6 72.8)">6</text>
<text x="142.7" y="77.7">1</text>
<text x="263.6" y="77.7">1</text>
<text x="58.5" y="79.9">4</text>
<text x="58.5" y="82">6</text>
<text x="67.8" y="79.9">3</text>
<text x="67.8" y="82">5</text>
<text x="142.7" y="79.9">2</text>
<text x="142.7" y="82">3</text>
<text x="263.6" y="79.9">2</text>
<text x="263.6" y="82">3</text>
<text x="57.5" y="86.3">10</text>
<text x="58.5" y="84.2">8</text>
<text x="67.8" y="84.2">7</text>
<text x="67.8" y="86.3">9</text>
<text x="142.7" y="84.2">4</text>
<text x="142.7" y="86.3">5</text>
<text x="142.7" y="88.5">6</text>
<text x="188" y="86.3">2</text>
<text x="188" y="88.5">4</text>
<text x="197.3" y="86.3">1</text>
<text x="197.3" y="88.5">3</text>
<text x="263.6" y="84.2">4</text>
<text x="263.6" y="86.3">5</text>
<text x="263.6" y="88.5">6</text>
<text x="187" y="95">10</text>
<text x="188" y="90.6">6</text>
<text x="188" y="92.8">8</text>
<text x="197.3" y="90.6">5</text>
<text x="197.3" y="92.8">7</text>
<text x="197.3" y="95">9</text>
<text x="263.6" y="90.6">7</text>
<text x="263.6" y="92.8">8</text>
<text x="187" y="97.1">12</text>
<text x="187" y="99.3">14</text>
<text x="187" y="101.4">16</text>
<text x="197.3" y="97.1">11</text>
<text x="197.3" y="99.3">13</text>
<text x="197.3" y="101.4">15</text>
<text x="167" y="103.6" transform="rotate(-90 167 103.6)">E</text>
<text x="169.8" y="105.8">S</text>
<text x="167" y="109.7" transform="rotate(-90 167 109.7)">A</text>
<text x="225.4" y="110.1">1</text>
<text x="225.4" y="112.2">2</text>
<text x="225.4" y="114.4">3</text>
<text x="225.4" y="116.6">4</text>
<text x="263.6" y="114.4">1</text>
<text x="263.6" y="116.6">2</text>
<text x="263.6" y="118.7">3</text>
<text x="263.6" y="120.9">4</text>
<text x="263.6" y="123">5</text>
<text x="263.6" y="125.2">6</text>
<text x="60.7" y="129.5">2</text>
<text x="60.7" y="131.7">4</text>
<text x="70" y="129.5">1</text>
<text x="70" y="131.7">3</text>
<text x="136.2" y="129.5">1</text>
<text x="136.2" y="131.7">2</text>
<text x="263.6" y="127.3">7</text>
<text x="263.6" y="129.5">8</text>
<text x="60.7" y="133.8">6</text>
<text x="60.7" y="136">8</text>
<text x="70" y="133.8">5</text>
<text x="70" y="136">7</text>
<text x="136.2" y="133.8">3</text>
<text x="136.2" y="136">4</text>
<text x="59.7" y="138.1">10</text>
<text x="70" y="138.1">9</text>
<text x="136.2" y="138.1">5</text>
<text x="136.2" y="140.3">6</text>
<text x="136.2" y="142.5">7</text>
<text x="136.2" y="144.6">8</text>
<text x="182.2" y="155.4">1</text>
<text x="263.6" y="151.1">1</text>
<text x="263.6" y="153.2">2</text>
<text x="263.6" y="155.4">3</text>
<text x="182.2" y="157.6">2</text>
<text x="182.2" y="159.7">3</text>
<text x="196.7" y="157.6">2</text>
<text x="196.7" y="159.7">4</text>
<text x="196.7" y="161.9">6</text>
<text x="206" y="157.6">1</text>
<text x="206" y="159.7">3</text>
<text x="206" y="161.9">5</text>
<text x="234" y="159.7">1</text>
<text x="234" y="161.9">2</text>
<text x="263.6" y="157.6">4</text>
<text x="263.6" y="159.7">5</text>
<text x="263.6" y="161.9">6</text>
<text x="60.7" y="166.2">2</text>
<text x="70" y="166.2">1</text>
<text x="105.5" y="166.2">6</text>
<text x="108.8" y="167.1">SCL</text>
<text x="121.7" y="164" transform="rotate(-90 121.7 164)">8</text>
<text x="234" y="164">3</text>
<text x="234" y="166.2">4</text>
<text x="263.6" y="164">7</text>
<text x="263.6" y="166.2">8</text>
<text x="60.7" y="168.4">4</text>
<text x="60.7" y="170.5">6</text>
<text x="60.7" y="172.7">8</text>
<text x="70" y="168.4">3</text>
<text x="70" y="170.5">5</text>
<text x="70" y="172.7">7</text>
<text x="105.5" y="172.7">3</text>
<text x="105.5" y="168.4">7</text>
<text x="108.8" y="173.6">A2</text>
<text x="108.8" y="169.3">WP</text>
<text x="120.6" y="173.6">SDA</text>
<text x="126.6" y="172.7">5</text>
<text x="59.7" y="174.8">10</text>
<text x="70" y="174.8">9</text>
<text x="105.5" y="177">1</text>
<text x="105.5" y="174.8">2</text>
<text x="108.8" y="177.9">A0</text>
<text x="108.8" y="175.8">A1</text>
<text x="121.7" y="180.8" transform="rotate(-90 121.7 180.8)">4</text>
</g>
<g font-size="1.5" fill="#c90d0c">
<text x="50.2" y="34.5" transform="rotate(-90 50.2 34.5)">+</text>
<text x="113.7" y="34.3">+</text>
<text x="155.9" y="40.4" transform="rotate(-90 155.9 40.4)">+</text>
</g>
</svg>
